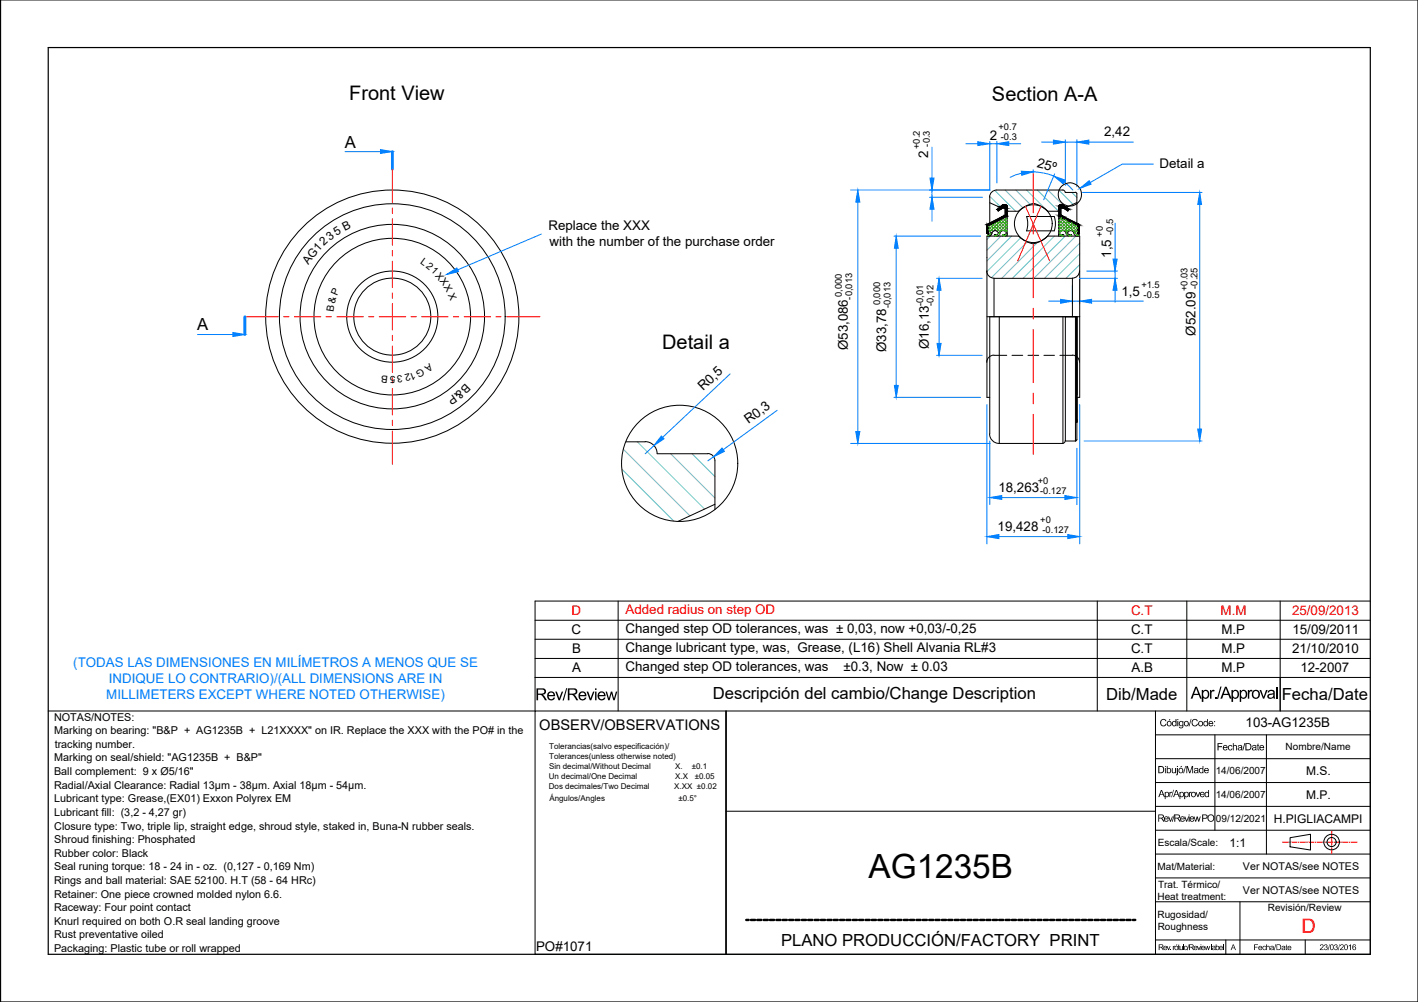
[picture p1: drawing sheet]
<svg xmlns="http://www.w3.org/2000/svg" width="297mm" height="210mm" viewBox="0 0 297 210" stroke-linecap="round" stroke-linejoin="round" font-family="sans-serif">
<!-- layer: 02 -->
<g fill="none" stroke="#007fff" stroke-width=".21">
<path d="M178.2 39.8h29.2M195.2 30.8v6.5M195.2 39.8v1.5M202.3 30.1h2.5M207.3 29.6v10.2M207.3 30.1h1.5M208.8 29.6v8.7M211.3 30.1h2.5M214 36.3l-2.4 .8M216.4 36a12.5 12.5 0 0 1 4.4 .9M216.4 35.5v.7M218.2 29.8h2.5"/>
<path d="M220.9 36.4l-2.3 5.4M222.9 38.1l1.8 1.7M223.2 29.3v9.5M223.2 29.8h2.4M225.6 29.3v9.8M228.1 29.8h9.3M241.6 34.4h-6.5l-6.7 3.8M179.7 42.3v48.1M187.3 49.5h18.1M187.7 52v28.7M194.7 41.3h11.1M195.2 43.8v2.5"/>
<path d="M196.2 58.3h9.5M224.6 59.8v3.8M226.8 40.3h25M227.7 56.8h6.4M233.6 46.8v7.5M233.6 56.8v1.5M234.1 58.3h-7.9v5.3M251.3 42.8v47.1M196.2 74.4h9.5M196.7 60.8v11.1M219.7 63.1h2.5M224.6 63.1h1.6"/>
<path d="M228.7 63.1h10.8M233.6 60.8v2.5M149.5 95.7l-1.2 .8M162.8 86l-11.3 8.2M178.2 92.9h29.2M187.3 83.2h18.1M206.7 84.8v29.1M207.3 92.4v13.3M225.6 93.9v11.8M226.2 84.8v29.1M227.1 92.4h24.7M209.2 112.4h14.5"/>
<path d="M209.8 104.2h13.3"/>
</g>
<g fill="#007fff" stroke="#007fff" stroke-width=".21">
<path d="M222.2 62.7l2.4 .4-2.4 .4z"/>
<path d="M226.2 63.1l2.5-.4v.8z"/>
<path d="M179.3 90.4h.8l-.4 2.5z"/>
<path d="M179.7 39.8l.4 2.5h-.8z"/>
<path d="M187.4 80.7h.8l-.5 2.5z"/>
<path d="M187.7 49.5l.5 2.5h-.8z"/>
<path d="M196.7 58.3l.4 2.5h-.8z"/>
<path d="M196.3 71.9h.8l-.4 2.5z"/>
<path d="M207.3 104.2l2.5-.4v.8z"/>
<path d="M223.1 103.8l2.5 .4-2.5 .4z"/>
<path d="M206.7 112.4l2.5-.4v.8z"/>
<path d="M223.7 112l2.5 .4-2.5 .4z"/>
<path d="M251.3 40.3l.4 2.5h-.8z"/>
<path d="M250.9 89.9h.8l-.4 2.5z"/>
<path d="M220.7 29.4l2.5 .4-2.5 .4z"/>
<path d="M225.6 29.8l2.5-.4v.8z"/>
<path d="M208.8 30.1l2.5-.4v.8z"/>
<path d="M204.8 29.7l2.5 .4-2.5 .4z"/>
<path d="M195.2 41.3l.5 2.5h-.9z"/>
<path d="M194.8 37.3h.9l-.5 2.5z"/>
<path d="M220.8 36.9l2.3 .8-.4 .8z"/>
<path d="M213.9 35.9l2.5 .1-2.4 .7z"/>
<path d="M233.6 58.3l.4 2.5h-.8z"/>
<path d="M233.2 54.3h.8l-.4 2.5z"/>
<path d="M151.2 93.9l.6 .6-2.3 1.2z"/>
<path d="M226.2 39.5l2-1.6 .3 .7z"/>
</g>
<!-- layer: 0 -->
<path d="M.1 0h296.9v209.9h-296.9zM10.1 10h276.9v189.9h-276.9z" fill="none" stroke="#000" stroke-width=".25"/>
<!-- layer: B1 -->
<g fill="none" stroke="#000" stroke-width=".21">
<path d="M209.9 43.6h.7M222.2 43.6h.7M112.1 125.9h174.9M112.1 137.9h174.9M112.1 133.9h174.9M112.1 129.9h174.9M129.5 125.9v23M229.9 125.9v23M248.6 125.9v23M268.2 125.9v23M10.1 148.9h102M112.1 148.9h174.9v51h-174.9z"/>
<path d="M112.1 141.9h174.9M152.1 148.9v51M242 148.9v51M242 158.9h45M242 153.9h45M254.5 153.9v20M265.3 153.9v25M152.1 169.9h89.9M242 178.9h45M242 168.9h45M242 173.9h45M242 163.9h45"/>
<path d="M270.2 175.5l4.3-.7v3.3l-4.3-.7zM242 188.9h45M242 183.9h45M242 196.9h45M256.8 196.9v3M259.7 188.9v11M273.4 196.9v3"/>
<circle cx="278.9" cy="176.4" r="1.63"/>
<circle cx="278.9" cy="176.4" r=".95"/>
</g>
<!-- layer: corte -->
<g fill="none" stroke="#6edd8a" stroke-width=".21">
<path d="M208.4 39.9l4.4 4.4M210.6 39.8l3.7 3.7M212.8 39.8l3 3M215 39.8l4.5 4.5M217.3 39.8l4.4 4.5M219.5 39.8l3.2 3.2M221.8 39.8l3 3M207.3 41.1l2.2 2.2M207.4 49.5l-.7 .7M209.7 49.5l-3 2.9M211.9 49.5l-5.2 5.2M213.8 49.8l-7.1 7.1"/>
<path d="M215.2 50.7l-7.5 7.5M217.2 50.9l-7.4 7.4M220.9 49.5l-8.8 8.8M223.1 49.5l-8.8 8.8M224.5 40.3l1.1 1.1M225.4 49.5l-8.8 8.8M226.2 50.9l-7.4 7.4M226.2 53.2l-5.1 5.1M226.2 55.4l-2.9 2.9M130.3 98.4l10.8 10.7M130.6 94.2l13.9 13.8M133.5 92.6l14.1 14.1"/>
<path d="M140.5 95.1l9.3 9.2M145 95.1l4.8 4.7"/>
</g>
<!-- layer: 02 -->
<g fill="none" stroke="#000" stroke-width=".21">
<path d="M222.6 39.8l.5 .2v.3M222.7 39.8h-13.9a1.5 1.5 0 0 0-1.5 1.5M206.7 56.8a1.5 1.5 0 0 0 1.5 1.5M207.1 48.4a.36 .36 0 0 1 .4 .3 .36 .36 0 0 1-.4 .4l-.2 .1v.3a.76 .76 0 0 0 .9-.7M207.3 42.5l1.7 .7M207.3 41.3v5.4M207.8 48.8a.7 .7 0 0 1 .7-.5 .7 .7 0 0 1 .6 .5M208.2 58.3h16.4v8.1M208.2 58.3v8.1M209.2 48.8l-.2 .3h-.7v.4M209.5 48.8a.7 .7 0 0 1 .6-.5 .7 .7 0 0 1 .7 .5M209.5 48.8a.7 .7 0 0 1-.7 .7"/>
<path d="M209.9 43.1l-.3 .1h-.6M210 43l-1.1 .9 .2 .3 .8-.6M210.1 42.9l-.3 .1M210.1 43h.6M210.5 49.1h-.5v.4M210.6 43.6v1.5l-3.9 1.9v1.9h.4v-1.6l3.9-2M210.6 45.5l.4 .3M210.6 43h.2l.2 .2M210.7 42.9l.3 .4M210.7 42.9l.2 .2M210.8 48.8l-.4 .3M210.9 43.9l.4 .4h2.1"/>
<path d="M210.9 48.8v.5l-.4 .1M211 43.2v6.3M213.4 49.5h-6.7v33.7h.6M215 45.4l.3 1.5-.3 1.5h5.8l.3-1.5-.3-1.5h-5.7M216.4 42.6l-1.6 .6-1.4 1.1M216.5 42.6l1.6 .6 1.4 1M219.4 49.5h6.8v33.7h-.6v5.2v-.5M219.5 49.4l-1.4 1.1a2.55 2.55 0 0 1-3.3 0l-1.4-1M221.8 48.8v.5l.5 .1M221.8 44.1l-.2 .2h-2.2M221.8 45.3l3.9 2v1.6h.4M221.9 48.8l.2 .3h.7v.4"/>
<path d="M222 48.8a.7 .7 0 0 1 .6-.5 .7 .7 0 0 1 .7 .5M222 42.9l-.2 .2v6.4v-3.7l.4-.3M222 43h.7l1.2 .9-.2 .3-.8-.6M222.2 43.6v1.5l3.9 1.9M222.7 42.9l.2 .1M222.9 43l.2 .2M223.1 43.2l.7 .1M223.2 40.3h2.1M223.3 48.8a.7 .7 0 0 0 .7 .7M223.6 48.8a.7 .7 0 0 1 .7-.5 .7 .7 0 0 1 .7 .5M223.6 48.8l.4 .3M223.8 43.2h-.1"/>
<path d="M224 49.1h.5v.4M224.9 48.8a.7 .7 0 0 0 .7 .7M225.3 40.3l.3 .3v6.2M225.6 42.4l-1.8 .8M225.7 48.4a.36 .36 0 0 0-.4 .3 .36 .36 0 0 0 .3 .4M225.7 49.1l.2 .1v.3M226.1 56.8a1.5 1.5 0 0 1-1.5 1.5M206.7 66.4h19.5M207.3 66.4v24.5M209.3 66.4v26.5M210.9 74.4h-2.7a1.5 1.5 0 0 0-1.5 1.5M212 74.4h2.2"/>
<path d="M215.3 74.4h2.3M218.7 74.4h2.2M222 74.4h2.6M222.7 66.4v26.5h-13.4M224.6 74.4a1.5 1.5 0 0 1 1.5 1.5M225.3 66.4v26h-2.1v-26h2.4v16.3v-6.8M131.1 92.6h4.1M135.1 92.5a2.52 2.52 0 0 1 2.6 2.6h10.6M148.3 95a1.5 1.5 0 0 1 1.5 1.5v10.2M207.3 90.9a2.01 2.01 0 0 0 2 2M223.1 92.4l-.2 .4-.3 .1M225.6 88.4v-22v25.7l-.3 .3"/>
<path d="M149.8 105.6l-7.8 3.6M112.1 125.9v23"/>
<circle cx="216.5" cy="46.9" r="4"/>
<circle cx="224.1" cy="40.7" r="2.44"/>
<circle cx="82.2" cy="66.3" r="26.5"/>
<circle cx="82.2" cy="66.3" r="23.6"/>
<circle cx="82.2" cy="66.3" r="19.3"/>
<circle cx="82.2" cy="66.3" r="16.4"/>
<circle cx="82.2" cy="66.3" r="9.5"/>
<circle cx="82.2" cy="66.3" r="8.1"/>
<circle cx="142.4" cy="97.1" r="12.2"/>
</g>
<!-- layer: 04 -->
<g fill="#000" stroke="#000" stroke-width=".21">
<path d="M209.2 43.6h.7l-.3 .3zM222 43h.7zM222.9 43.6h.7l.3 .3z"/>
<path d="M206.7 47.3l.4 1.6v-1.6zM206.7 47.3l.4 1.6h-.4z"/>
<path d="M206.7 47l.4 .3 .4-.3zM206.7 47l.4 .3h-.4z"/>
<path d="M208.9 43.9h.7l-.4-.3zM208.9 43.9h.7l-.5 .3z"/>
<path d="M210.1 43h.6zM210 43h.7z"/>
<path d="M210 43h.7zM210 43h.7z"/>
<path d="M210 43h.8zM210 43h.8z"/>
<path d="M210 43h.8zM210 43h.8z"/>
<path d="M210 43h.8zM210 43h.8z"/>
<path d="M210 43l.9 .1zM210 43l.9 .1z"/>
<path d="M209.9 43.1h1zM209.9 43.1h1z"/>
<path d="M209.9 43.1l1 .1zM209.8 43.2h1.1z"/>
<path d="M209.8 43.2h1.2zM209.8 43.2h1.2z"/>
<path d="M209.7 43.2l1.3 .1zM209.7 43.3h1.3z"/>
<path d="M209.7 43.3l1.3 .3v-.3zM209.2 43.6l.5-.3 1.3 .3z"/>
<path d="M210.6 43.6l.4 1.5v-1.5zM210.6 43.6l.4 1.5h-.4z"/>
<path d="M210.6 45.1l.4 .2v-.2zM210.1 45.3l.5-.2 .4 .2z"/>
<path d="M207.5 47l3.5-1.7h-.9zM206.7 47l3.4-1.7-2.6 1.7z"/>
<path d="M221.8 43.6l.4 1.5v-1.5zM221.8 43.6l.4 1.5h-.4z"/>
<path d="M221.8 45.1l.9 .2zM221.8 45.1l.9 .2h-.9z"/>
<path d="M221.8 45.3l4.3 1.7-3.4-1.7zM221.8 45.3l4.3 1.7h-.9z"/>
<path d="M222 43h.7zM222 43h.7zM221.9 43h.8z"/>
<path d="M221.9 43h.9zM221.9 43h.9z"/>
<path d="M221.9 43h.9zM221.9 43h.9z"/>
<path d="M221.9 43l1 .1zM221.9 43l1 .1z"/>
<path d="M221.9 43.1h1zM221.9 43.1h1z"/>
<path d="M222.9 43.6l.3 .3h.7zM223.2 43.9h.7l-.2 .3z"/>
<path d="M221.9 43.1l1.1 .1zM221.9 43.1l1.1 .1z"/>
<path d="M221.8 43.2h1.2zM221.8 43.2h1.2z"/>
<path d="M221.8 43.2l1.8 .4-.6-.4zM221.8 43.2l1.8 .4h-1.8z"/>
<path d="M225.2 47l.9 .3v-.3zM225.2 47l.9 .3z"/>
<path d="M225.7 47.3l.4 1.6v-1.6zM225.7 47.3l.4 1.6h-.4z"/>
</g>
<!-- layer: B3 -->
<g fill="none" stroke="#2eb800" stroke-width=".21">
<path d="M207.3 49l.3 .3M207.4 47.1l1.2 1.2M207.5 47l-.4 .5 1 .9M207.8 48.7l-.7 .8-.2-.3M207.8 46.9l1.8 1.7M208.3 49.3l.1 .2 .4-.4 .3 .3M208.3 46.7l1.7 1.6M209.2 46.2l1.8 1.8M209.7 46l1.3 1.3M210.1 45.8l.9 .8M210.2 45.7l-2.9 2.8M210.6 45.5l.4 .4"/>
<path d="M210.7 49l.3 .3M210.8 45.7l-2.6 2.7M211 48.7l-2.2-2.3-1.7 1.7 .7 .7M211 46.3l-2.2 2.1M211 47l-1.8 1.8 .2 .3M211 47.6l-.7 .7M211 49l-.5 .5-.4-.4-.1 .2M211 48.3l-.3 .3M221.8 48.7l.2 .2M221.8 48.1l.4 .3M221.8 47.4l1 .9M221.8 46.7l2 1.9"/>
<path d="M221.8 46l2.3 2.4M222 48.7l-.2 .2M222.1 45.6l3.3 3.3M222.4 45.6l-.6 .6M222.8 49.2l-.2 .3-.4-.4-.2 .3M222.9 45.8l-1.1 1.1M223.1 46l2.6 2.4M223.3 46.1l-1.5 1.5M223.3 48.9l.6 .6 .4-.4 .2 .3M223.7 49l-.2 .2M223.8 46.3l-2 1.9M224.2 46.5l-1.9 1.9"/>
<path d="M224.5 46.6l1.2 1.3M224.6 46.8l-1.6 1.6M225.1 47l-1.8 1.7M225.4 48.7l-.4 .3M225.4 49.4l.2-.3 .3 .4M225.5 47.2l-1.1 1.1M225.7 47.7l-.8 .8"/>
</g>
<!-- layer: centro -->
<g fill="none" stroke="#f00" stroke-width=".21">
<path d="M82.2 35.4v7.1M82.2 43.6v1.1M82.2 45.8v5.6M82.2 52.5v1.1M82.2 54.7v5.6M51.3 66.4h7M59.4 66.4h1.1M61.7 66.4h5.5M68.3 66.4h1.1M70.6 66.4h5.5M77.2 66.4h1.1M79.4 66.4h5.6"/>
<path d="M82.2 61.4v1.1M82.2 63.6v5.5M82.2 70.2v1.1M82.2 72.5v5.5M82.2 79.1v1.1M86.1 66.4h1.1M88.3 66.4h5.6M95 66.4h1.1M97.2 66.4h5.6M103.9 66.4h1.1M106.1 66.4h7M82.2 81.4v5.5"/>
<path d="M82.2 88v1.1M82.2 90.3v7"/>
</g>
<!-- layer: F1 -->
<g fill="none" stroke="#f00" stroke-width=".21">
<path d="M216.4 36.2v8.4M214.8 43.3l5.1 11.3M216.4 46.8v2.2M216.4 51.2v11.2M218 43.2l-4.8 11.5M216.4 64.6v2.2M216.4 69v11.2M216.4 82.4v2.2M216.4 86.8v8.4M268.6 176.4h1.3M270.1 176.4h.2M270.6 176.4h1.1"/>
<path d="M271.9 176.4h.2M272.4 176.4h1.1M273.7 176.4h.2M274.1 176.4h1.1M275.4 176.4h.3M275.9 176.4h1.1M277.2 176.4h.2M277.7 176.4h1.1M279 174.1v1.1M279 175.4v.3M279 175.9v1.1M279 177.2v.2"/>
<path d="M279 177.6v1.2M279 176.4h.2M279.5 176.4h1.1M280.8 176.4h.2M281.2 176.4h1.1M282.6 176.4h.2M283 176.4h1.3"/>
</g>
<!-- layer: B2 -->
<path d="M82.2 31.8v3.6M51.3 66.4v3.7" fill="none" stroke="#007fff" stroke-width=".59"/>
<g fill="#007fff" stroke="#007fff" stroke-width=".21">
<path d="M48.8 69.7l2.5 .4-2.5 .4z"/>
<path d="M79.7 31.3l2.5 .5-2.5 .3z"/>
<path d="M93.5 57.5l2.2-1.4 .3 .8z"/>
<path d="M138.5 91.3l.6 .6-2.1 1.5z"/>
</g>
<path d="M72.3 31.8h7.4M113.4 49l-17.5 7.5M41.4 70.1h7.4M152.9 78.3l-14.1 13.3M137 93.4l-1.8 1.7" fill="none" stroke="#007fff" stroke-width=".21"/>
<!-- layer: A1 -->
<g fill="none" stroke="#000" stroke-width=".51">
<path d="M156.3 192.7h.5M157.3 192.7h.9M158.6 192.7h.9M160 192.7h.9M161.3 192.7h.9M162.6 192.7h.9M163.9 192.7h.9M165.3 192.7h.9M166.6 192.7h.9M168 192.7h.9M169.3 192.7h.9M170.6 192.7h.9"/>
<path d="M171.9 192.7h.9M173.3 192.7h.9M174.6 192.7h.9M176 192.7h.9M177.3 192.7h.9M178.6 192.7h.9M179.9 192.7h.9M181.3 192.7h.9M182.6 192.7h.9M184 192.7h.9M185.3 192.7h.9M186.6 192.7h.9"/>
<path d="M187.9 192.7h.9M189.3 192.7h.9M190.6 192.7h.9M192 192.7h.9M193.3 192.7h.9M194.6 192.7h.9M195.9 192.7h.9M197.3 192.7h.9M198.6 192.7h.9M200 192.7h.9M201.3 192.7h.9M202.6 192.7h.9"/>
<path d="M203.9 192.7h.9M205.3 192.7h.9M206.6 192.7h.9M208 192.7h.9M209.3 192.7h.9M210.6 192.7h.9M211.9 192.7h.9M213.3 192.7h.9M214.6 192.7h.9M216 192.7h.9M217.3 192.7h.9M218.6 192.7h.9"/>
<path d="M219.9 192.7h.9M221.3 192.7h.9M222.6 192.7h.9M224 192.7h.9M225.3 192.7h.9M226.6 192.7h.9M228 192.7h.8M229.3 192.7h.9M230.6 192.7h.9M232 192.7h.9M233.3 192.7h.9M234.6 192.7h.9"/>
<path d="M236 192.7h.8M237.3 192.7h.5"/>
</g>
<!-- layer: B1 -->
<g fill="#000">
<path d="M122.9 144.9h.3l.5 1.4 .5-1.4h.3l-.6 1.8h-.3zM126.9 144.9h.3l.4 1.4 .4-1.4h.3l.3 1.4 .4-1.4h.3l-.5 1.8h-.3l-.4-1.4-.4 1.4h-.3zM249.5 150.6h.1l-.4 1.6h-.2zM249.7 150.9l.6-.3 .5 .2 .1 .3h-.2l-.2-.3h-.4l-.3 .5v.4l.3 .3 .4-.1 .2-.3 .2 .1-.2 .4-.6 .1-.3-.2-.2-.3zM257.4 156.2l.6-.1 .2 .3h-.2a.35 .35 0 0 0-.6 0 .35 .35 0 0 0 .1 .5l.3 .2 .2-.3h.2l-.3 .4h-.4l-.3-.3zM258.3 155.7h.1v.5l.3-.1 .4 .1v1h-.2v-.7a.27 .27 0 0 0-.3-.3 .27 .27 0 0 0-.2 .4v.6h-.1zM260.7 155.7h.1l-.4 1.5h-.1zM261.4 144.5h.3v.3a.39 .39 0 0 1 .7-.2l-.2 .3a.41 .41 0 0 0-.4 .1 .41 .41 0 0 0-.1 .4v1h-.3zM263.4 155.8l.2-.1v.4h.2l-.2 .1v.8h.2v.2a.25 .25 0 0 1-.3 0 .25 .25 0 0 1-.1-.3v-.7h-.1zM263.8 144.5h.4l.5 1.5 .5-1.5h.3l-.7 1.9h-.2zM245 165.9l.1 .1 .2-.1h.3l-.4 .3-.1 .8h-.1zM244.7 171h.2l.3 .9 .3-.9h.2l-.4 1.1h-.2z"/>
<path d="M245.8 165.5h.1l-.4 1.5h-.2zM245.9 170.6h.2l-.5 1.5h-.1zM245.5 160.9h.1v.8a.28 .28 0 0 0 .4 .1 .28 .28 0 0 0 .2-.3v-.6h.2v1.1h-.2v-.2l-.2 .2-.4-.1-.1-.1zM248.3 160.5h.1l-.4 1.5h-.2zM248.1 171h.2l.3 .9 .3-.9h.2l-.4 1.1h-.2zM248.5 160.5h.3l.4 1.3 .5-1.3h.2v1.5h-.1v-1.3l-.5 1.3h-.2l-.4-1.3v1.3h-.2zM249 165.9l.2 .1 .2-.1h.2v.2l-.4 .1v.8h-.2zM250 171h.2l.3 .9 .2-.9h.2l.2 .9 .3-.9h.1l-.3 1.1h-.2l-.2-.8-.2 .8h-.2zM250.4 165.9h.2l.3 .9 .3-.9h.2l-.4 1.1h-.1zM244.4 198.2h.1l.3 .7 .3-.7h.1l-.3 .8h-.2zM245.2 198.9h.1v.1h-.1zM245.7 198.2l.1 .1 .1-.2 .3 .1-.3 .2v.6h-.2z"/>
<path d="M246.8 197.9l.2-.1v.4h.1l-.1 .1v.6l.2 .1-.4-.1zM247.1 198.2h.2v.4a.21 .21 0 0 0 .1 .3 .21 .21 0 0 0 .2-.3v-.4h.2v.8l-.1-.1-.2 .1a.28 .28 0 0 1-.3 0 .28 .28 0 0 1-.1-.3zM247.8 197.8h.2v1.2h-.2zM249 197.8l-.2 1.3h-.1zM250.7 198.2h.2l.2 .7 .3-.7h.1l-.3 .8h-.1zM252.3 198.2h.2l.2 .7 .1-.7h.2l.2 .6 .2-.6h.1l-.3 .8h-.1l-.2-.7-.1 .7h-.2zM253.7 197.8h.2v1.2h-.2zM256.1 197.8h.2v1.2h-.2zM262.7 197.8h.8v.2h-.6v.3h.5v.2h-.5v.5h-.2zM264.5 198.3l.1-.1a.38 .38 0 0 1 .6 .2l-.2-.1a.27 .27 0 0 0-.4 .3 .27 .27 0 0 0 .4 .2l.2-.1-.3 .4-.4-.2zM265.2 197.8h.2v.5l.1-.2 .4 .1 .1 .8h-.2v-.5a.22 .22 0 0 0-.2-.2 .22 .22 0 0 0-.2 .3v.4h-.2zM267.2 197.8h.1l-.3 1.3h-.1z"/>
<path d="M269.4 197.9l.1-.1v.4h.2l-.2 .1v.6l.2 .1-.3-.1v-.6h-.1zM276.5 198l.2-.2 .5 .2v.3l-.5 .6h.6v.1h-.8l.5-.7a.24 .24 0 0 0 0-.4 .25 .25 0 0 0-.4 .3h-.1zM277.4 197.9l.5-.1a.29 .29 0 0 1 .2 .3 .29 .29 0 0 1-.2 .3l.2 .1-.1 .5h-.5l-.1-.2 .1-.1a.24 .24 0 0 0 .2 .2 .24 .24 0 0 0 .3-.2 .24 .24 0 0 0-.3-.2v-.2a.2 .2 0 0 0 .2-.1 .2 .2 0 0 0-.2-.2 .2 .2 0 0 0-.2 .2l-.1-.1zM278.5 197.8l-.3 1.3h-.1zM279.5 198l.5-.2 .2 .2-.2 .4 .2 .1v.3l-.4 .3a.23 .23 0 0 1-.2-.1 .23 .23 0 0 1 0-.3 .25 .25 0 0 0 .3 .3 .25 .25 0 0 0 .2-.3 .25 .25 0 0 0-.3-.2v-.2a.2 .2 0 0 0 .2-.1 .2 .2 0 0 0-.1-.2 .2 .2 0 0 0-.3 .2l-.1-.1zM280.6 197.8l-.2 1.3h-.2zM280.8 197.9l.3-.1a.43 .43 0 0 1 .4 .5 .43 .43 0 0 1-.4 .4l-.2 .2h.6v.1h-.8l.3-.4a.32 .32 0 0 0 .3-.3 .32 .32 0 0 0-.2-.4l-.4 .3zM282.5 198.1l.5-.3v1.2h-.2v-.9l-.2 .2z"/>
<path d="M121.3 145.2l.5-.4 .6 .1 .3 .3 .1 .7h-1.3l.1 .4 .4 .2 .3-.1 .2-.3h.3l-.2 .4-.7 .2-.5-.3-.2-.3zM121.7 145.2l-.2 .4h1l-.3-.5z"/>
<path d="M124.7 144.2h.3v.3h-.3zM124.7 144.9h.3v1.8h-.3z"/>
<path d="M125.4 145l.4-.2h.4l.5 .3 .2 .8h-1.4l.1 .3 .4 .3 .4-.1 .1-.3h.3l-.3 .5-.5 .1-.7-.3-.1-.8zM125.8 145.1l-.3 .5h1l-.1-.4z"/>
<path d="M244.4 151.6a.55 .55 0 0 1 1.1 0 .55 .55 0 0 1-1.1 0zM244.7 151.2l-.1 .5a.36 .36 0 0 0 .6 .2 .36 .36 0 0 0-.1-.6zM245 150.6h.2l-.4 .3z"/>
<path d="M245.6 151.2l.3-.2 .3 .2v-.6h.3v1.5l-.2-.1-.2 .2-.4-.1-.2-.4zM245.7 151.3v.1a.36 .36 0 0 0 .1 .5 .36 .36 0 0 0 .4 0 .36 .36 0 0 0 0-.5l-.1-.2z"/>
<path d="M246.6 150.6h.2v.2h-.2zM246.6 151.1h.2v1h-.2z"/>
<path d="M247 151.2l.3-.2 .4 .2 .2-.1-.1 1.3-.5 .2-.3-.3 .1-.1a.3 .3 0 0 0 .4 .2 .3 .3 0 0 0 .2-.4l-.1 .1-.6-.1-.1-.3zM247.3 151.2l-.2 .6 .4 .2 .2-.1v-.5l-.1-.2z"/>
<path d="M248 151.6a.55 .55 0 0 1 1.1 0 .55 .55 0 0 1-1.1 0zM248.3 151.2l-.1 .5 .2 .2a.38 .38 0 0 0 .4-.3 .38 .38 0 0 0-.5-.4z"/>
<path d="M251.1 151.2l.3-.2 .5 .2 .1 .6-.2 .3-.4 .1-.3-.3-.1-.4zM251.4 151.2l-.2 .2a.38 .38 0 0 0 .2 .6 .38 .38 0 0 0 .5-.3 .38 .38 0 0 0-.2-.5z"/>
<path d="M252.2 151.2l.2-.2 .4 .2v-.6h.2v1.5l-.2-.1-.4 .2-.2-.2zM252.4 151.2l-.1 .2v.4a.36 .36 0 0 0 .6 0 .36 .36 0 0 0-.2-.6z"/>
<path d="M253.2 151.2l.6-.2 .4 .4v.3h-.8a.3 .3 0 0 0 .2 .3 .3 .3 0 0 0 .3-.2h.3l-.3 .3-.6-.1-.2-.3zM253.5 151.2l-.1 .3h.5v-.3z"/>
<path d="M254.3 151.1h.2v.2h-.2zM254.3 151.9h.2v.2h-.2z"/>
<path d="M256.2 156.3l.4-.2h.3l.3 .6h-.8v.1l.2 .3 .3-.3 .3 .1-.1 .1-.2 .2h-.5l-.3-.4zM256.4 156.3v.2h.5l-.1-.3z"/>
<path d="M258 144.5h.3v.3l.3-.3 .6 .1 .4 .8-.1 .5-.3 .4-.6 .1-.3-.3v.9h-.3zM258.4 144.9l-.1 .4v.5l.2 .3h.5l.2-.4v-.7l-.3-.2z"/>
<path d="M259.7 144.5h.3v.3l.3-.3h.5l.3 .3 .2 .4-.1 .6-.3 .5-.6 .1-.3-.3v.9h-.3zM260.2 144.9l-.2 .4 .2 .7a.64 .64 0 0 0 .7-.2 .64 .64 0 0 0 0-.8l-.3-.2z"/>
<path d="M259.4 156.2l.5-.1 .3 .1 .1 1h-.2l-.1-.2-.2 .2-.5-.1v-.4l.3-.1a.25 .25 0 0 0 .3 0 .25 .25 0 0 0 .1-.3l-.4-.1-.2 .2h-.1zM259.5 156.7a.24 .24 0 0 0 .1 .3 .24 .24 0 0 0 .4 0 .24 .24 0 0 0-.1-.4z"/>
<path d="M260.9 155.7h.7l.4 .2 .2 .7-.3 .5-1 .1zM261.1 155.8v1.2h.6l.2-.4v-.5l-.3-.3z"/>
<path d="M262.4 144.8l.5-.3 .8 .2 .2 .6-.1 .7-.6 .4-.6-.1-.4-.5zM262.7 144.9l-.2 .4 .1 .5 .1 .3h.5l.4-.4v-.7l-.4-.2z"/>
<path d="M262.4 156.1h.5l.2 .1 .2 1h-.3v-.2l-.2 .2-.5-.1a.44 .44 0 0 1 .1-.5 .44 .44 0 0 1 .6-.1 .26 .26 0 0 0-.2-.3 .26 .26 0 0 0-.3 .2h-.2zM262.5 156.7a.27 .27 0 0 0 .2 .4 .27 .27 0 0 0 .3-.4z"/>
<path d="M263.9 156.2l.6-.1 .3 .5v.1l-.8 .1a.3 .3 0 0 0 .3 .3 .3 .3 0 0 0 .3-.3l.2 .1-.2 .3-.6-.1-.2-.2zM264.1 156.3l-.1 .2h.6l-.2-.3z"/>
<path d="M265.8 144.6l.7-.1 .4 .2 .2 1.7h-.3v-.3l-.5 .3-.8-.2v-.6l.4-.3h.5a.3 .3 0 0 0 .3-.4 .3 .3 0 0 0-.4-.1h-.3l-.2 .3-.3-.1zM265.9 145.6a.4 .4 0 0 0 .2 .6 .4 .4 0 0 0 .5-.3h.1a.21 .21 0 0 0 0-.4 .21 .21 0 0 0-.3 .1z"/>
<path d="M244 165.9l.2 .1 .4-.1 .3 .4v.4l-.2 .3-.5-.1v.5h-.2zM244.3 166l-.1 .7a.36 .36 0 0 0 .5 0 .36 .36 0 0 0 0-.5l-.2-.2z"/>
<path d="M244.4 160.5h.2v.5l.5-.1 .2 .2v.6l-.2 .3-.5-.1-.2 .1zM244.7 161.1l-.1 .2a.35 .35 0 0 0 .1 .5 .35 .35 0 0 0 .4-.1 .35 .35 0 0 0 0-.4l-.1-.3z"/>
<path d="M246.3 165.5h.2l.6 1.5h-.2l-.2-.5h-.6l-.2 .5h-.2zM246.4 165.6l-.2 .8h.5z"/>
<path d="M246 170.6h.7a.43 .43 0 0 1 .5 .4 .43 .43 0 0 1-.4 .5l.5 .6h-.2l-.5-.6h-.4v.6h-.2zM246.2 170.8v.5h.4a.27 .27 0 0 0 .4-.2 .27 .27 0 0 0-.3-.3z"/>
<path d="M246.5 160.5h.2v.2h-.2zM246.5 160.9h.2v1.2a.29 .29 0 0 1-.1 .3 .29 .29 0 0 1-.3 0l.2-.2z"/>
<path d="M247 161l.6-.1 .2 .1 .1 .5-.3 .4-.4 .1-.3-.2zM247.1 161.1l-.1 .3a.37 .37 0 0 0 .6 .4 .37 .37 0 0 0 0-.7l-.1-.1zM247.4 160.5h.2l-.3 .3z"/>
<path d="M247.1 165.9l.2 .1 .4-.1 .3 .3-.1 .7-.3 .1-.3-.1v.5h-.2zM247.4 166l-.1 .6a.37 .37 0 0 0 .6 0 .37 .37 0 0 0-.2-.6z"/>
<path d="M247.3 171.3l.3-.3 .5 .1 .1 .5-.8 .1 .3 .3 .5-.2-.1 .2-.2 .1h-.5l-.2-.3zM247.5 171.2l-.1 .3h.6l-.2-.3z"/>
<path d="M248.1 165.9l.1 .1 .2-.1 .5 .1 .1 .4-.3 .6-.4-.1v.5h-.2zM248.4 166l-.2 .3 .1 .3a.34 .34 0 0 0 .5 .1 .34 .34 0 0 0 0-.5z"/>
<path d="M249 170.6h.2v.2h-.2zM249 171h.2v1.1h-.2z"/>
<path d="M249.5 166.5a.55 .55 0 0 1 1.1 0 .55 .55 0 0 1-1.1 0zM249.8 166l-.1 .6a.35 .35 0 0 0 .5 .2 .35 .35 0 0 0 .1-.5l-.2-.3z"/>
<path d="M249.3 171.2l.5-.2 .3 .3 .1 .3h-.8l.3 .4 .5-.2-.2 .3h-.5l-.3-.2zM249.5 171.2l-.1 .3h.6a.32 .32 0 0 0-.2-.3 .32 .32 0 0 0-.3 0z"/>
<path d="M250.2 161l.4-.1a.34 .34 0 0 1 .4 .4l.1 .7-.2-.1-.4 .1a.35 .35 0 0 1-.4-.5 .35 .35 0 0 1 .5-.2h.2a.26 .26 0 0 0-.2-.3 .26 .26 0 0 0-.3 .2h-.2zM250.3 161.6a.24 .24 0 0 0 .1 .3 .24 .24 0 0 0 .3-.1l.2-.4z"/>
<path d="M251.8 170.6h.8l.4 .3-.2 .5-.8 .1v.6h-.2zM252 170.8v.5l.8-.1-.1-.4z"/>
<path d="M251.2 161.1l.2-.2 .5 .1v-.5h.2v1.5l-.2-.1-.5 .1-.2-.2zM251.5 161.1l-.2 .3 .1 .3a.38 .38 0 0 0 .6-.2 .38 .38 0 0 0-.3-.5z"/>
<path d="M251.4 166l.6-.1 .3 .3v.3h-.8l.1 .1a.3 .3 0 0 0 .3 .3 .3 .3 0 0 0 .3-.3l.1 .1-.2 .3-.6-.1-.1-.2zM251.7 166l-.2 .3h.7l-.2-.3z"/>
<path d="M252.9 171.4a.76 .76 0 0 1 1.5 0 .76 .76 0 0 1-1.5 0zM253.3 170.9l-.2 .3 .1 .6 .3 .2 .5-.1 .2-.3-.1-.6-.2-.2z"/>
<path d="M252.4 161l.5-.1 .3 .3v.3h-.8a.3 .3 0 0 0 .3 .3 .3 .3 0 0 0 .3-.2l.2 .1-.2 .3-.7-.1-.1-.6zM252.5 161.1l-.1 .2h.6l-.2-.3z"/>
<path d="M252.4 166.1l.2-.2 .5 .1v-.5h.2v1.5l-.2-.2-.2 .2-.4-.1zM252.7 166l-.2 .3v.3a.33 .33 0 0 0 .6 .1 .33 .33 0 0 0-.1-.5z"/>
<path d="M243.7 198.3l.3-.2 .4 .1 .1 .4-.7 .1 .2 .2 .5-.1-.1 .1-.3 .2-.3-.1zM243.9 198.3v.2h.4a.25 .25 0 0 0-.1-.2 .25 .25 0 0 0-.3 0z"/>
<path d="M246 198.6a.45 .45 0 0 1 .9 0 .45 .45 0 0 1-.9 0zM246.2 198.6a.3 .3 0 0 0 .6 0 .3 .3 0 0 0-.6 0zM246.5 197.8h.2l-.4 .2z"/>
<path d="M248 198.6a.45 .45 0 0 1 .9 0 .45 .45 0 0 1-.9 0zM248.1 198.6a.3 .3 0 0 0 .6 0 .3 .3 0 0 0-.6 0z"/>
<path d="M249.1 197.8h.8l.1 .2v.3l-.3 .2 .4 .5h-.2l-.4-.5h-.3v.5h-.1zM249.2 198v.3h.4a.2 .2 0 0 0 .3-.1 .2 .2 0 0 0-.3-.2z"/>
<path d="M250.1 198.3l.2-.2 .4 .1 .2 .4-.7 .1 .2 .2 .5-.1-.1 .1-.3 .2-.3-.1zM250.3 198.3l-.1 .2h.5l-.1-.2z"/>
<path d="M251.5 197.8h.2v.2h-.2zM251.5 198.2h.2v.8h-.2z"/>
<path d="M251.7 198.3l.5-.2 .2 .3v.2h-.6a.26 .26 0 0 0 .2 .3 .26 .26 0 0 0 .3-.2l.1 .1-.1 .2h-.5l-.2-.3zM251.9 198.3l-.1 .2h.5l-.1-.2z"/>
<path d="M253.9 198.3l.3-.2a.28 .28 0 0 1 .3 .1 .28 .28 0 0 1 .1 .3l.1 .5h-.4a.3 .3 0 0 1-.4-.3 .3 .3 0 0 1 .4-.2 .17 .17 0 0 0 .1-.3 .17 .17 0 0 0-.3 .1l-.1 .1zM254.1 198.7a.2 .2 0 0 0 .2 .2 .2 .2 0 0 0 .2-.2z"/>
<path d="M254.7 197.8h.1v.5l.4-.2 .2 .3-.2 .6-.4-.1-.1 .1zM254.9 198.3l-.1 .3a.27 .27 0 0 0 .4 .3 .27 .27 0 0 0 .1-.5l-.2-.1z"/>
<path d="M255.4 198.3l.2-.2 .5 .2v.3h-.6l.2 .3 .4-.1-.1 .2-.6-.1zM255.6 198.3l-.1 .2h.5l-.1-.2z"/>
<path d="M263.6 198.3l.3-.2 .4 .1 .1 .4-.7 .1 .2 .2 .5-.1-.1 .1-.3 .2-.3-.1zM263.9 198.3l-.1 .2h.4l-.1-.2z"/>
<path d="M266.2 198.2l.4-.1 .2 .2 .1 .7-.6 .1-.2-.2a.33 .33 0 0 1 .1-.4 .33 .33 0 0 1 .4 0 .2 .2 0 0 0-.1-.3 .2 .2 0 0 0-.3 .2h-.1zM266.3 198.7a.2 .2 0 0 0 .1 .3 .2 .2 0 0 0 .2-.3l.1-.1z"/>
<path d="M267.4 197.8h.7l.2 .2 .1 .6-.3 .4h-.7zM267.5 198v.9h.5l.2-.3-.1-.6z"/>
<path d="M268.5 198.2h.2a.32 .32 0 0 1 .4 0 .32 .32 0 0 1 .1 .3l.1 .5h-.4a.28 .28 0 0 1-.4 0 .28 .28 0 0 1 0-.4l.2-.1a.2 .2 0 0 0 .3-.1 .2 .2 0 0 0-.2-.2 .2 .2 0 0 0-.2 .2h-.1zM268.6 198.7a.2 .2 0 0 0 .2 .3 .2 .2 0 0 0 .2-.1 .21 .21 0 0 0-.1-.3 .21 .21 0 0 0-.3 .1z"/>
<path d="M269.7 198.3l.5-.2 .3 .3v.2h-.6a.26 .26 0 0 0 .2 .3 .26 .26 0 0 0 .3-.2l.1 .1-.2 .2h-.4l-.2-.3zM269.9 198.3v.2h.5l-.1-.2z"/>
<path d="M278.7 197.9l.5-.1 .1 .2 .1 .6-.2 .4h-.4l-.2-.2zM278.9 198l-.1 .5a.3 .3 0 0 0 0 .4 .3 .3 0 0 0 .4-.1 .3 .3 0 0 0 0-.4v-.4z"/>
<path d="M281.7 197.9l.4-.1 .2 .2v.7l-.2 .3h-.3l-.2-.2zM281.8 198v.7a.25 .25 0 0 0 .3 .2 .25 .25 0 0 0 .1-.4l-.1-.5z"/>
<path d="M283.4 197.9l.5-.1 .1 .3h-.1a.26 .26 0 0 0-.4-.1 .26 .26 0 0 0-.1 .4l.1-.1a.4 .4 0 0 1 .6 .3 .4 .4 0 0 1-.4 .5 .4 .4 0 0 1-.4-.5zM283.4 198.7a.3 .3 0 0 0 .6 0 .3 .3 0 0 0-.6 0z"/>
</g>
<path d="M267.4 143.9v2.5" fill="none" stroke="#000" stroke-width=".3"/>
<text font-size="7" x="181.9" y="183.8">AG1235B</text>
<g font-size="4.2">
<text x="73.1" y="21">Front View</text>
<text x="207.8" y="21.1">Section A-A</text>
<text x="138.7" y="73.2">Detail a</text>
</g>
<text font-size="4.2" fill="#f00" x="272.7" y="195.5">D</text>
<g font-size="3.5">
<text x="72.2" y="30.9">A</text>
<text x="41.3" y="69.2">A</text>
<text x="112.1" y="146.7">Rev/Review</text>
<text x="149.3" y="146.5">Descripción del cambio/Change Description</text>
<text x="231.7" y="146.7">Dib/Made</text>
<text x="249.4" y="146.4">Apr./Approval</text>
<text x="268.5" y="146.7">Fecha/Date</text>
<text x="163.6" y="198.2">PLANO PRODUCCIÓN/FACTORY PRINT</text>
</g>
<text font-size="3.1" x="113" y="153">OBSERV/OBSERVATIONS</text>
<g font-size="2.8">
<text x="207.3" y="29.3">2</text>
<text x="231.3" y="28.6">2,42</text>
<text x="194.4" y="33" transform="rotate(-90 194.4 33)">2</text>
<text x="217.1" y="35" transform="rotate(14 217.1 35)">25º</text>
<text x="242.9" y="35.2">Detail a</text>
<text x="114.9" y="48.2">Replace the XXX</text>
<text x="115.1" y="51.6">with the number of the purchase order</text>
<text x="232.7" y="54" transform="rotate(-90 232.7 54)">1,5</text>
<text x="234.9" y="61.9">1,5</text>
<text x="250.4" y="70.3" transform="rotate(-90 250.4 70.3)">Ø52.09</text>
<text x="177.6" y="73.4" transform="rotate(-90 177.6 73.4)">Ø53,086</text>
<text x="185.7" y="73.7" transform="rotate(-90 185.7 73.7)">Ø33,78</text>
<text x="194.6" y="73.2" transform="rotate(-90 194.6 73.2)">Ø16,13</text>
<text x="147.3" y="82" transform="rotate(-43 147.3 82)">R0,5</text>
<text x="156.8" y="88.9" transform="rotate(-36 156.8 88.9)">R0,3</text>
<text x="209.2" y="103">18,263</text>
<text x="209" y="111.2">19,428</text>
<text x="119.7" y="132.8">C</text>
<text x="119.8" y="136.9">B</text>
<text x="131" y="136.6">Change lubricant type, was, Grease, (L16) Shell Alvania RL#3</text>
<text x="131" y="132.5">Changed step OD tolerances, was ± 0,03, now +0,03/-0,25</text>
<text x="236.9" y="136.9">C.T</text>
<text x="236.9" y="132.8">C.T</text>
<text x="255.8" y="136.9">M.P</text>
<text x="255.8" y="132.8">M.P</text>
<text x="270.7" y="136.9">21/10/2010</text>
<text x="270.7" y="132.8">15/09/2011</text>
<text x="119.8" y="140.8">A</text>
<text x="131" y="140.6">Changed step OD tolerances, was</text>
<text x="176.7" y="140.6">±0.3, Now ± 0.03</text>
<text x="237.1" y="140.8">A.B</text>
<text x="255.8" y="140.8">M.P</text>
<text x="272.4" y="140.8">12-2007</text>
<text x="260.9" y="152.4">103-AG1235B</text>
<text x="112.3" y="199.2">PO#1071</text>
</g>
<g font-size="2.8" fill="#f00">
<text x="119.7" y="128.9">D</text>
<text x="131" y="128.7">Added radius on step OD</text>
<text x="236.9" y="128.9">C.T</text>
<text x="255.7" y="128.9">M.M</text>
<text x="270.7" y="128.9">25/09/2013</text>
</g>
<g font-size="2.8" fill="#007fff">
<text x="15.4" y="139.6">(TODAS LAS DIMENSIONES EN MILÍMETROS A MENOS QUE SE</text>
<text x="22.8" y="143">INDIQUE LO CONTRARIO)/(ALL DIMENSIONS ARE IN</text>
<text x="22.3" y="146.4">MILLIMETERS EXCEPT WHERE NOTED OTHERWISE)</text>
</g>
<g font-size="2.5">
<text x="273.6" y="162.3">M.S.</text>
<text x="273.6" y="167.3">M.P.</text>
<text x="266.9" y="172.3">H.PIGLIACAMPI</text>
<text x="257.5" y="177.5">1:1</text>
</g>
<g font-size="2.4">
<text x="66.7" y="52.8" transform="rotate(-47 66.7 52.8)">1</text>
<text x="67.8" y="51.6" transform="rotate(-43 67.8 51.6)">2</text>
<text x="69.1" y="50.4" transform="rotate(-36 69.1 50.4)">3</text>
<text x="70.5" y="49.4" transform="rotate(-32 70.5 49.4)">5</text>
<text x="72.2" y="48.3" transform="rotate(-27 72.2 48.3)">B</text>
<text x="64.6" y="55.6" transform="rotate(-55 64.6 55.6)">A</text>
<text x="65.5" y="54.2" transform="rotate(-50 65.5 54.2)">G</text>
<text x="94.9" y="82.6" transform="rotate(145 94.9 82.6)">P</text>
<text x="96.3" y="81.5" transform="rotate(139 96.3 81.5)">&amp;</text>
<text x="97.5" y="80.2" transform="rotate(135 97.5 80.2)">B</text>
</g>
<g font-size="2.3">
<text x="11.3" y="151">NOTAS/NOTES:</text>
<text x="11.3" y="153.8">Marking on bearing: &quot;B&amp;P + AG1235B + L21XXXX&quot; on IR. Replace the XXX with the PO# in the</text>
<text x="11.3" y="159.5">Marking on seal/shield: &quot;AG1235B + B&amp;P&quot;</text>
<text x="11.5" y="156.6">tracking number.</text>
<text x="11.3" y="162.4">Ball complement: 9 x Ø5/16&quot;</text>
<text x="11.3" y="165.2">Radial/Axial Clearance: Radial 13μm - 38μm. Axial 18μm - 54μm.</text>
<text x="11.3" y="168.1">Lubricant type: Grease,(EX01) Exxon Polyrex EM</text>
<text x="11.3" y="171">Lubricant fill: (3,2 - 4,27 gr)</text>
<text x="11.4" y="173.8">Closure type: Two, triple lip, straight edge, shroud style, staked in, Buna-N rubber seals.</text>
<text x="11.3" y="179.5">Rubber color: Black</text>
<text x="11.4" y="176.7">Shroud finishing: Phosphated</text>
<text x="11.3" y="185.2">Rings and ball material: SAE 52100. H.T (58 - 64 HRc)</text>
<text x="11.4" y="182.3">Seal runing torque: 18 - 24 in - oz. (0,127 - 0,169 Nm)</text>
<text x="11.3" y="188.1">Retainer: One piece crowned molded nylon 6.6.</text>
<text x="11.3" y="190.9">Raceway: Four point contact</text>
<text x="11.3" y="193.7">Knurl required on both O.R seal landing groove</text>
<text x="11.3" y="196.6">Rust preventative oiled</text>
<text x="11.3" y="199.4">Packaging: Plastic tube or roll wrapped</text>
</g>
<g font-size="2.2">
<text x="260.4" y="182.2">Ver NOTAS/see NOTES</text>
<text x="260.4" y="187.2">Ver NOTAS/see NOTES</text>
</g>
<g font-size="2.1">
<text x="87.9" y="55" transform="rotate(36 87.9 55)">L</text>
<text x="89.1" y="56" transform="rotate(40 89.1 56)">2</text>
<text x="90.2" y="56.9" transform="rotate(44 90.2 56.9)">1</text>
<text x="91.1" y="57.8" transform="rotate(51 91.1 57.8)">X</text>
<text x="92.1" y="58.9" transform="rotate(52 92.1 58.9)">X</text>
<text x="69.9" y="65.4" transform="rotate(-81 69.9 65.4)">B</text>
<text x="70.1" y="63.8" transform="rotate(-76 70.1 63.8)">&amp;</text>
<text x="70.6" y="62.1" transform="rotate(-67 70.6 62.1)">P</text>
<text x="92.9" y="60.1" transform="rotate(59 92.9 60.1)">X</text>
<text x="93.8" y="61.7" transform="rotate(65 93.8 61.7)">X</text>
<text x="86.7" y="77.9" transform="rotate(159 86.7 77.9)">1</text>
<text x="88.5" y="77.1" transform="rotate(153 88.5 77.1)">G</text>
<text x="90" y="76" transform="rotate(144 90 76)">A</text>
<text x="81.3" y="78.7" transform="rotate(-173 81.3 78.7)">B</text>
<text x="82.8" y="78.7" transform="rotate(180 82.8 78.7)">5</text>
<text x="84.3" y="78.5" transform="rotate(174 84.3 78.5)">3</text>
<text x="85.8" y="78.2" transform="rotate(165 85.8 78.2)">2</text>
<text x="243.2" y="152.1">d</text>
<text x="242.2" y="162">dD</text>
<text x="242.3" y="162">e</text>
<text x="255.2" y="157.2">c</text>
<text x="269.3" y="157.2">Nombre/Name</text>
<text x="242.5" y="167">p</text>
<text x="254.7" y="162.2">14/06/2007</text>
<text x="254.7" y="167.2">14/06/2007</text>
<text x="242.4" y="172.1">eO</text>
<text x="243" y="172.1">/i</text>
<text x="254.7" y="172.2">09/12/2021</text>
<text x="242.5" y="177.2">Escala/Scale:</text>
<text x="242.5" y="182.2">Mat/Material:</text>
<text x="242.6" y="185.9">Trat. Térmico/</text>
<text x="242.5" y="188.4">Heat treatment:</text>
<text x="265.6" y="190.8">Revisión/Review</text>
<text x="242.5" y="192.4">Rugosidad/</text>
<text x="242.5" y="194.9">Roughness</text>
</g>
<g font-size="2">
<text x="209.2" y="27.2">+0.7</text>
<text x="209.7" y="29.3">-0.3</text>
<text x="192.7" y="31.2" transform="rotate(-90 192.7 31.2)">+0.2</text>
<text x="194.8" y="30.7" transform="rotate(-90 194.8 30.7)">-0.3</text>
<text x="231" y="49.6" transform="rotate(-90 231 49.6)">+0</text>
<text x="233.2" y="49.2" transform="rotate(-90 233.2 49.2)">-0.5</text>
<text x="176.3" y="62.2" transform="rotate(-90 176.3 62.2)">0,000</text>
<text x="178.5" y="62.8" transform="rotate(-90 178.5 62.8)">-0,013</text>
<text x="184.4" y="64" transform="rotate(-90 184.4 64)">0,000</text>
<text x="186.5" y="64.6" transform="rotate(-90 186.5 64.6)">-0,013</text>
<text x="193.4" y="64.1" transform="rotate(-90 193.4 64.1)">-0,01</text>
<text x="195.5" y="64.1" transform="rotate(-90 195.5 64.1)">-0,12</text>
<text x="239.1" y="60.3">+1.5</text>
<text x="239.6" y="62.5">-0.5</text>
<text x="248.7" y="61" transform="rotate(-90 248.7 61)">+0.03</text>
<text x="250.9" y="60.5" transform="rotate(-90 250.9 60.5)">-0.25</text>
<text x="217.4" y="101.4">+0</text>
<text x="217.9" y="103.5">-0.127</text>
<text x="217.9" y="109.5">+0</text>
<text x="218.4" y="111.7">-0.127</text>
</g>
<g font-size="1.7">
<text x="115" y="161.1">Sin decimal/Without Decimal</text>
<text x="115" y="156.9">Tolerancias(salvo especificación)/</text>
<text x="115" y="159">Tolerances(unless otherwise noted)</text>
<text x="141.5" y="161.1">X.</text>
<text x="144.9" y="161.1">±0.1</text>
<text x="115" y="163.3">Un decimal/One Decimal</text>
<text x="115" y="165.4">Dos decimales/Two Decimal</text>
<text x="115.1" y="167.8">Ángulos/Angles</text>
<text x="141.2" y="165.4">X.XX ±0.02</text>
<text x="141.4" y="163.3">X.X</text>
<text x="142.1" y="167.8">±0.5°</text>
<text x="145.5" y="163.3">±0.05</text>
<text x="242.4" y="199">.ve</text>
<text x="257.8" y="199">A</text>
</g>
</svg>
